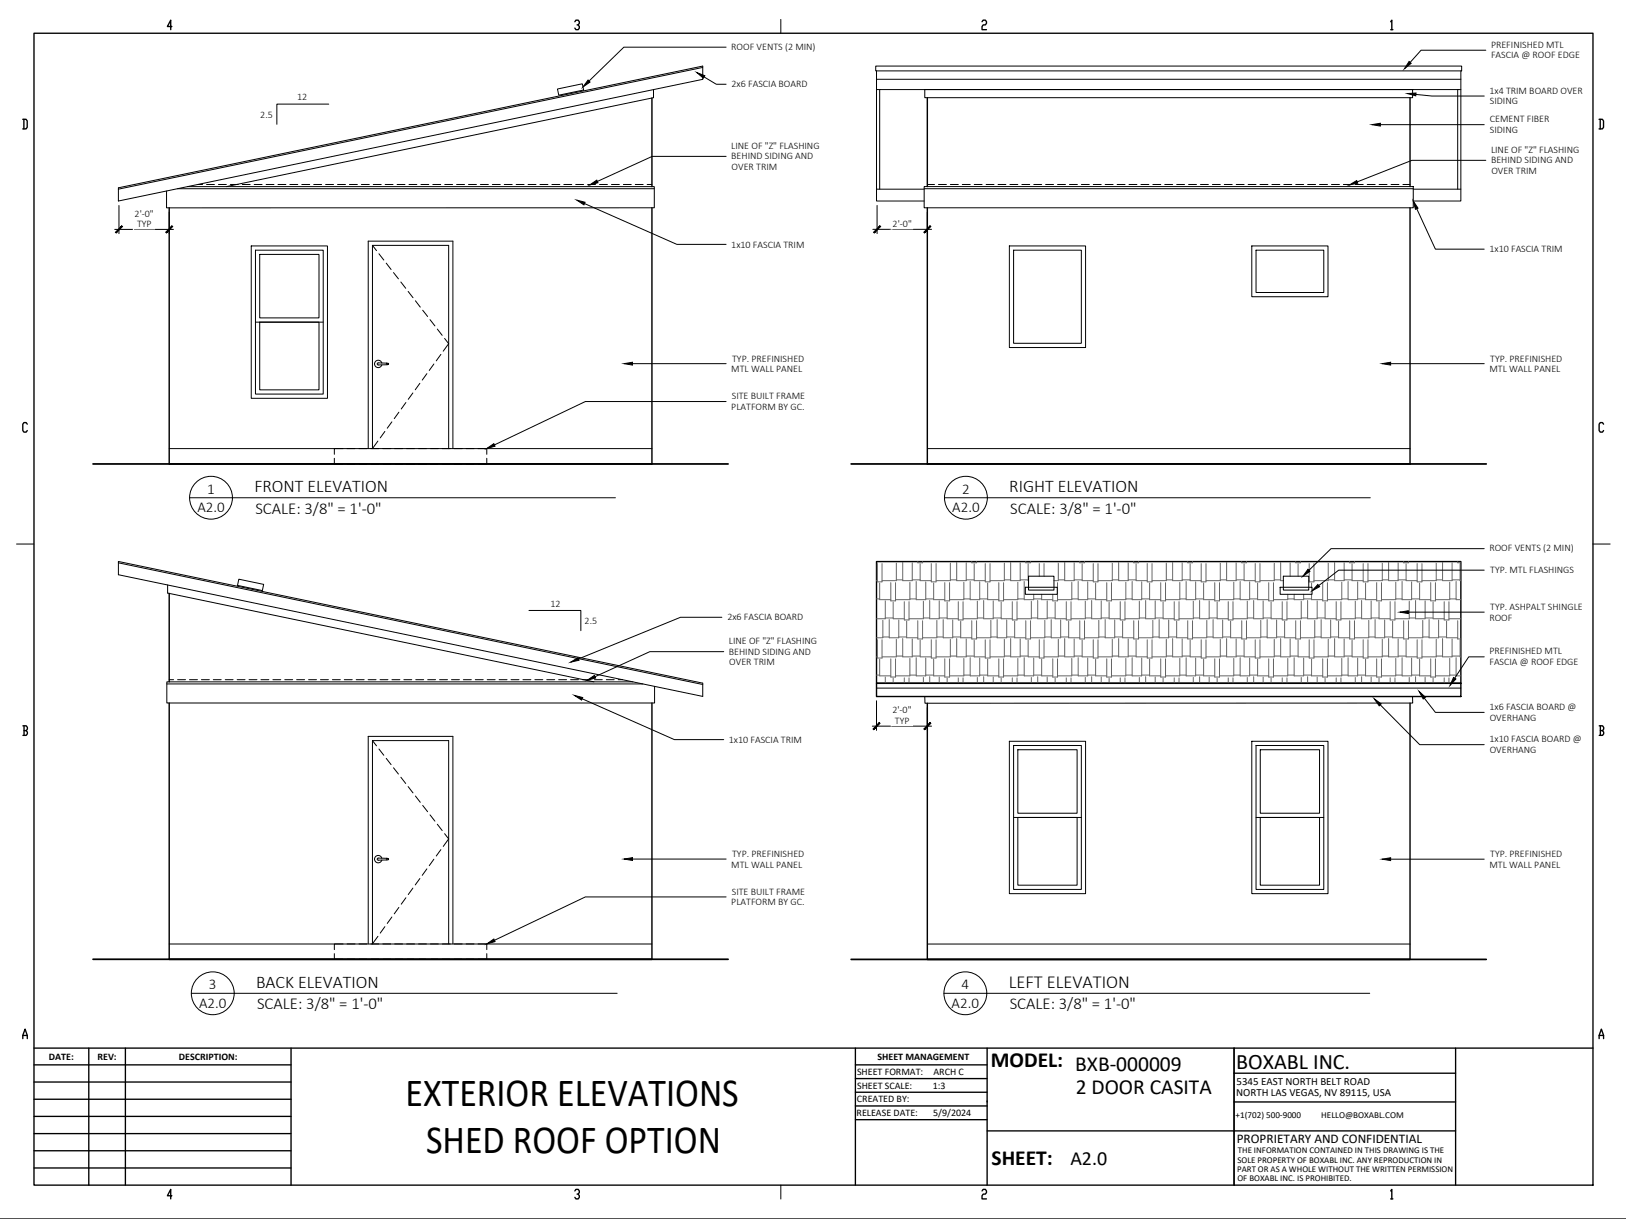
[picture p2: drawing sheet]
<svg xmlns="http://www.w3.org/2000/svg" width="610mm" height="457mm" viewBox="0 0 610 457" stroke-linecap="round" stroke-linejoin="round" font-family="sans-serif">
<!-- layer: XHEVY -->
<path d="M34.9 174h238.1M319.1 174h238.1M34.9 359.8h238.1M319.1 359.8h238.1" fill="none" stroke="#000" stroke-width=".66"/>
<!-- layer: MEDM -->
<g fill="none" stroke="#000" stroke-width=".37">
<path d="M245 33.6v3l-160.1 33.4M263.5 25.3l-219.1 45.7M328.3 24.8h219.7v1.8h-219.7zM328.6 29.7h219.1M346.7 33.6h182.9v3h-182.9zM44.4 70.4l219.1-45.6v5l-219.1 45.6zM70.3 70h175v7.9l-182.9 .1v-6.4M346.5 70h183.3v7.9h-183.3zM94.2 92.2h28.6v57.2h-28.6zM95.8 93.8h25.4v54h-25.4zM97.4 95.4h22.2v23.8h-22.2zM378.4 92.2h28.6v38.1h-28.6z"/>
<path d="M380 93.8h25.4v35h-25.4zM469.3 92.2h28.6v19.1h-28.6zM470.9 93.8h25.4v15.9h-25.4zM95.8 120.8h25.4M97.4 120.8h22.2v25.4h-22.2zM63.4 168.3h181M125.3 171.9v2.1h3.3M128.6 168.3h-3.3v2.1M130.1 174h3M134.6 174h3M138 168.3v-77.9h31.8v77.9M139 174h3"/>
<path d="M139.6 168.3v-76.3h28.6v76.3M143.5 174h3M148 174h2.9M152.4 174h3M156.9 174h3M161.4 174h2.9M165.8 174h3M170.3 174h3M174.8 174h2.9M182.5 171.9v2.1h-3.3M182.5 168.3v2.1M347.7 168.3h180.9"/>
<path d="M44.4 210.6l219.1 45.6v5l-219.1-45.6zM44.4 211.1l219.1 45.6M62.8 219.4v3l159.9 33.3M385.6 216.1h9.5v5.2h-9.5zM481.1 216.1h9.6v5.2h-9.6zM384.4 220.3h12v2.6h-12zM479.9 220.3h12v2.6h-12zM237.3 255.7h-174.8v8h182.9v-6.3M328.6 258.1h219.1M328.6 256.3h219.1M346.7 261.2h182.9v2.5l-182.8 .1zM378.4 278h28.6v57.2h-28.6z"/>
<path d="M380 279.6h25.4v54h-25.4zM469.3 278h28.6v57.2h-28.6zM470.9 279.6h25.4v54h-25.4zM381.6 281.2h22.2v23.8h-22.2zM472.5 281.2h22.2v23.8h-22.2zM380 306.6h25.4M381.6 306.6h22.2v25.4h-22.2zM470.9 306.6h25.4M472.5 306.6h22.2v25.4h-22.2zM63.4 354.1h181M125.3 357.7v2.1h3.3M128.6 354.1h-3.3v2.1"/>
<path d="M130.1 359.8h3M134.6 359.8h3M138 354v-77.8h31.8v77.8M139 359.8h3M139.6 354v-76.2h28.6v76.2M143.5 359.8h3M148 359.8h2.9M152.4 359.8h3M156.9 359.8h3M161.4 359.8h2.9M165.8 359.8h3M170.3 359.8h3"/>
<path d="M174.8 359.8h2.9M182.5 357.7v2.1h-3.3M182.5 354.1v2.1M347.7 354.1h180.9"/>
</g>
<!-- layer: HEVY -->
<g fill="none" stroke="#000" stroke-width=".53">
<path d="M244.4 36.8v33.2M347.7 36.6v33.4M528.6 36.6v33.4M63.4 77.9v96.1M244.4 77.9v96.1M347.7 77.9v96.1M528.6 77.9v96.1M328.6 210.6h219.1v45.7h-219.1zM63.4 222.6v33.1M328.6 256.3h219.1v4.9h-219.1zM63.4 263.7v96.1M244.4 263.7v96.1"/>
<path d="M347.7 263.8v96M528.6 263.7v96.1"/>
</g>
<!-- layer: LITE -->
<g fill="none" stroke="#000" stroke-width=".37">
<path d="M209 33.4l9.3-2 .5 2.4-9.3 1.9zM328.6 26.6v48.8h17.9M328.6 33.6h219.1M329.8 33.6v37.4M546.5 33.6v37.4M547.7 26.6v48.8h-17.9M66.5 70.8h178.8M74.1 69.2h1.8M77.4 69.2h3M81.9 69.2h3M86.4 69.2h2.9M90.8 69.2h3"/>
<path d="M95.3 69.2h3M99.8 69.2h2.9M104.2 69.2h3M108.7 69.2h3M113.1 69.2h3M117.6 69.2h3M122.1 69.2h3M126.5 69.2h3M131 69.2h3M135.5 69.2h3M139.9 69.2h3M144.4 69.2h3"/>
<path d="M148.9 69.2h2.9M153.3 69.2h3M157.8 69.2h3M162.3 69.2h2.9M166.7 69.2h3M171.2 69.2h3M175.6 69.2h3M180.1 69.2h3M184.6 69.2h3M189 69.2h3M193.5 69.2h3M198 69.2h3"/>
<path d="M202.4 69.2h3M206.9 69.2h3M211.4 69.2h3M215.8 69.2h3M220.3 69.2h3M224.8 69.2h2.9M229.2 69.2h3M233.7 69.2h3M238.2 69.2h2.9M242.6 69.2h1.8M328.6 71h17.9M346.5 70.8h183.3"/>
<path d="M347.7 69.2h2.7M351.8 69.2h3M356.3 69.2h3M360.8 69.2h2.9M365.2 69.2h3M369.7 69.2h3M374.2 69.2h2.9M378.6 69.2h3M383.1 69.2h3M387.6 69.2h2.9M392 69.2h3M396.5 69.2h3"/>
<path d="M400.9 69.2h3M405.4 69.2h3M409.9 69.2h3M414.3 69.2h3M418.8 69.2h3M423.3 69.2h3M427.7 69.2h3M432.2 69.2h3M436.7 69.2h3M441.1 69.2h3M445.6 69.2h3M450.1 69.2h2.9"/>
<path d="M454.5 69.2h3M459 69.2h3M463.5 69.2h2.9M467.9 69.2h3M472.4 69.2h3M476.8 69.2h3M481.3 69.2h3M485.8 69.2h3M490.2 69.2h3M494.7 69.2h3M499.2 69.2h3M503.6 69.2h3"/>
<path d="M508.1 69.2h3M512.6 69.2h3M517 69.2h3M521.5 69.2h3M526 69.2h2.6M529.8 71h17.9M139.6 92l1.6 2M142.1 95.2l1.8 2.3M144.8 98.7l1.8 2.4M147.5 102.2l1.9 2.4M150.3 105.8l1.8 2.3M153 109.3l1.8 2.4"/>
<path d="M155.7 112.8l1.9 2.4M158.5 116.4l1.8 2.3M161.2 119.9l1.8 2.3M143.1 136.1a1.39 1.39 0 0 0-2.1-.7 1.39 1.39 0 0 0 0 2.2 1.39 1.39 0 0 0 2.1-.7M145 136.2l.7 .1v.4l-.7 .1zM145 136.2l-3.2-.1-.4 .4 .4 .4 3.2-.1M162.7 136.5l-1.8 2.4M164 123.4l1.8 2.4M165.3 132.9l-1.7 2.4M166.7 126.9l1.5 2-2 2.8M146.9 158.2l-1.7 2.4M149.5 154.6l-1.7 2.4"/>
<path d="M152.2 151l-1.8 2.4M154.8 147.4l-1.7 2.4M157.4 143.8l-1.7 2.4M160 140.1l-1.7 2.5M141.7 165.4l-2.1 2.9M144.3 161.8l-1.7 2.4M89.5 217.2l9.3 2-.4 2.3-9.4-1.9zM62.5 256.5h178.5M63.4 254.9h1.7M66.6 254.9h3M71 254.9h3M75.5 254.9h3"/>
<path d="M80 254.9h2.9M84.4 254.9h3M88.9 254.9h3M93.4 254.9h2.9M97.8 254.9h3M102.3 254.9h3M106.7 254.9h3M111.2 254.9h3M115.7 254.9h3M120.1 254.9h3M124.6 254.9h3M129.1 254.9h3"/>
<path d="M133.5 254.9h3M138 254.9h3M142.5 254.9h3M146.9 254.9h3M151.4 254.9h3M155.9 254.9h2.9M160.3 254.9h3M164.8 254.9h3M169.3 254.9h2.9M173.7 254.9h3M178.2 254.9h3M182.6 254.9h3"/>
<path d="M187.1 254.9h3M191.6 254.9h3M196 254.9h3M200.5 254.9h3M205 254.9h3M209.4 254.9h3M213.9 254.9h3M218.4 254.9h2.9M222.8 254.9h3M227.3 254.9h3M231.8 254.9h1.6M139.6 277.8l1.6 1.9"/>
<path d="M142.1 280.9l1.8 2.4M144.8 284.4l1.8 2.4M147.5 288l1.9 2.3M150.3 291.5l1.8 2.4M153 295l1.8 2.4M155.7 298.6l1.9 2.3M158.5 302.1l1.8 2.3M161.2 305.6l1.8 2.4M164 309.1l1.8 2.4M165.3 318.7l-1.7 2.4M166.7 312.7l1.5 1.9-2 2.9M143.1 321.9a1.39 1.39 0 0 0-2.1-.8 1.39 1.39 0 0 0 0 2.3 1.39 1.39 0 0 0 2.1-.8"/>
<path d="M145 321.9l.7 .1v.4l-.7 .1zM145 321.9l-3.2-.1-.4 .4 .4 .4 3.2-.1M152.2 336.7l-1.8 2.4M154.8 333.1l-1.7 2.4M157.4 329.5l-1.7 2.4M160 325.9l-1.7 2.4M162.7 322.3l-1.8 2.4M141.7 351.2l-2.1 2.8M144.3 347.6l-1.7 2.4M146.9 343.9l-1.7 2.5M149.5 340.3l-1.7 2.5"/>
</g>
<!-- layer: XLITE -->
<g fill="none" stroke="#666" stroke-width=".37">
<path d="M328.6 217.8h.3M328.9 211.4v6.8h1.8v-6.8M329.8 218.7v6.2h4.2M334 218.5v6.9h1.7v-6.9M336 211.2v6.6h-5.3M336 217.5h2.4M338.4 210.9v6.9h3.6v-6.7M341.1 218.4v6.5h-5.4M342 217.5h3M343.5 218.1v6.8h3.6v-6.7M344.1 210.6v.5h1.8v-.5M345 211.5v6.3h4.1"/>
<path d="M349.1 211.4v6.8h1.8v-6.8M350 218.7v6.2h4.2M354.2 218.5v6.9h1.8v-6.9M356.3 211.2v6.6h-5.4M356.3 217.5h2.4M358.7 210.9v6.9h3.5v-6.7M361.4 218.4v6.5h-5.4M362.2 217.5h3M363.7 218.1v6.8h3.6v-6.7M364.3 210.6v.5h1.8v-.5M365.2 211.5v6.3h4.2M369.4 211.4v6.8h1.8v-6.8"/>
<path d="M370.3 218.7v6.2h4.2M374.5 218.5v6.9h1.7v-6.9M376.5 211.2v6.6h-5.3M376.5 217.5h2.4M378.9 210.9v6.9h3.6v-6.7M381.6 218.4v6.5h-5.4M382.5 217.5h3M384 218.1v6.8h3.5v-2M384.6 210.6v.5h1.8v-.5M385.5 211.5l.1 6.3M389.6 211.4v4.7M391.4 211.4v4.7"/>
<path d="M396.5 218.5v6.9h-1.8v-2.5M396.8 211.2v6.6h-1.7M396.8 217.5h2.4M399.2 210.9v6.9h3.5v-6.7M401.8 218.4v6.5h-5.3M402.7 217.5h3M404.2 218.1v6.8h3.6v-6.7M404.8 210.6v.5h1.8v-.5M405.7 211.5v6.3h4.2M409.9 211.4v6.8h1.7v-6.8M410.8 218.7v6.2h4.1M414.9 218.5v6.9h1.8v-6.9"/>
<path d="M417 211.2v6.6h-5.4M417 217.5h2.4M419.4 210.9v6.9h3.6v-6.7M422.1 218.4v6.5h-5.4M423 217.5h2.9M424.5 218.1v6.8h3.5v-6.7M425 210.6v.5h1.8v-.5M425.9 211.5v6.3h4.2M430.1 211.4v6.8h1.8v-6.8M431 218.7v6.2h4.2M435.2 218.5v6.9h1.8v-6.9M437.3 211.2v6.6h-5.4"/>
<path d="M437.3 217.5h2.3M439.6 210.9v6.9h3.6v-6.7M442.3 218.4v6.5h-5.3M443.2 217.5h3M444.7 218.1v6.8h3.6v-6.7M445.3 210.6v.5h1.8v-.5M446.2 211.5v6.3h4.1M450.3 211.4v6.8h1.8v-6.8M451.3 218.7v6.2h4.1M455.4 218.5v6.9h1.8v-6.9M457.5 211.2v6.6h-5.4M457.5 217.5h2.4"/>
<path d="M459.9 210.9v6.9h3.5v-6.7M462.6 218.4v6.5h-5.4M463.4 217.5h3M464.9 218.1v6.8h3.6v-6.7M465.5 210.6v.5h1.8v-.5M466.4 211.5v6.3h4.2M470.6 211.4v6.8h1.8v-6.8M471.5 218.7v6.2h4.2M475.7 218.5v6.9h1.7v-6.9M477.7 211.2v6.6h-5.3M477.7 217.5h2.4M480.1 210.9v6.9h1"/>
<path d="M483.7 211.1v5M485.8 210.6v.5h1.8v-.5M486.7 211.5v4.6M490.7 217.8h.1M490.8 211.4v6.8h1.8v-6.8M491.7 218.7v1.6M495.9 218.5v6.9h1.8v-6.9M498 211.2v6.6h-5.4M498 217.5h2.4M500.4 210.9v6.9h3.5v-6.7M503 218.4v6.5h-5.3M503.9 217.5h3"/>
<path d="M505.4 218.1v6.8h3.6v-6.7M506 210.6v.5h1.8v-.5M506.9 211.5v6.3h4.2M511.1 211.4v6.8h1.8v-6.8M512 218.7v6.2h4.1M516.1 218.5v6.9h1.8v-6.9M518.2 211.2v6.6h-5.3M518.2 217.5h2.4M520.6 210.9v6.9h3.6v-6.7M523.3 218.4v6.5h-5.4M524.2 217.5h3M525.7 218.1v6.8h3.5v-6.7"/>
<path d="M526.2 210.6v.5h1.8v-.5M527.2 211.5v6.3h4.1M531.3 211.4v6.8h1.8v-6.8M532.2 218.7v6.2h4.2M536.4 218.5v6.9h1.8v-6.9M538.5 211.2v6.6h-5.4M538.5 217.5h2.3M540.8 210.9v6.9h3.6v-6.7M543.5 218.4v6.5h-5.3M544.4 217.5h3M545.9 218.1v6.8h1.8M546.5 210.6v.5h1.2"/>
<path d="M547.4 211.5v6.3h.3M328.6 224.6h1.2M328.9 239.9v6.9h1.8v-6.9M331 232.7v6.5h-2.4M331 238.9h2.4M331.9 225.4v6.7h-3.3M331.9 231.8h3M333.4 232.4v6.8h3.6v-6.7M334.9 225.8v6.3h4.1M336 239.8v6.6h-5.3M337 238.9h2.9M338.4 239.5v6.9h3.6v-6.8"/>
<path d="M339 225.7v6.8h1.8v-6.8M339.9 233v6.2h4.2M341.1 224.6h2.4M344.1 232.8v6.8h1.8v-6.8M346.2 225.5v6.6h-5.4M346.2 231.8h2.4M347.1 224.6h2.9M348.6 225.2v6.9h3.5v-6.7M349.1 239.9v6.9h1.8v-6.9M351.2 232.7v6.5h-5.3M351.2 238.9h2.4M352.1 231.8h3"/>
<path d="M353.6 232.4v6.8h3.6v-6.7M355.1 225.8v6.3h4.2M356.3 239.8v6.6h-5.4M357.2 238.9h3M358.7 239.5v6.9h3.5v-6.8M359.3 225.7v6.8h1.8v-6.8M360.2 233v6.2h4.1M361.4 224.6h2.3M364.3 232.8v6.8h1.8v-6.8M366.4 225.5v6.6h-5.3M366.4 231.8h2.4M367.3 224.6h3"/>
<path d="M368.8 225.2v6.9h3.6v-6.7M369.4 239.9v6.9h1.8v-6.9M371.5 232.7v6.5h-5.4M371.5 238.9h2.3M372.4 231.8h2.9M373.8 232.4v6.8h3.6v-6.7M375.3 225.8v6.3h4.2M376.5 239.8v6.6h-5.3M377.4 238.9h3M378.9 239.5v6.9h3.6v-6.8M379.5 225.7v6.8h1.8v-6.8M380.4 233v6.2h4.2"/>
<path d="M381.6 224.6h2.4M384.6 232.8v6.8h1.8v-6.8M386.7 225.5v6.6h-5.4M386.7 231.8h2.3M387.5 224.6h3M389 225.2v6.9h3.6v-6.7M389.6 239.9v6.9h1.8v-6.9M390.5 222.9v2h4.2M391.7 232.7v6.5h-5.3M391.7 238.9h2.4M392.6 231.8h3M394.1 232.4v6.8h3.6v-6.7"/>
<path d="M395.6 225.8v6.3h4.2M396.8 239.8v6.6h-5.4M397.7 238.9h2.9M399.2 239.5v6.9h3.5v-6.8M399.8 225.7v6.8h1.7v-6.8M400.6 233v6.2h4.2M401.8 224.6h2.4M404.8 232.8v6.8h1.8v-6.8M406.9 225.5v6.6h-5.4M406.9 231.8h2.4M407.8 224.6h3M409.3 225.2v6.9h3.6v-6.7"/>
<path d="M409.9 239.9v6.9h1.7v-6.9M411.9 232.7v6.5h-5.3M411.9 238.9h2.4M412.9 231.8h2.9M414.3 232.4v6.8h3.6v-6.7M415.8 225.8v6.3h4.2M417 239.8v6.6h-5.4M417.9 238.9h3M419.4 239.5v6.9h3.6v-6.8M420 225.7v6.8h1.8v-6.8M420.9 233v6.2h4.1M422.1 224.6h2.4"/>
<path d="M425 232.8v6.8h1.8v-6.8M427.1 225.5v6.6h-5.3M427.1 231.8h2.4M428 224.6h3M429.5 225.2v6.9h3.6v-6.7M430.1 239.9v6.9h1.8v-6.9M432.2 232.7v6.5h-5.4M432.2 238.9h2.4M433.1 231.8h3M434.6 232.4v6.8h3.6v-6.7M436.1 225.8v6.3h4.1M437.3 239.8v6.6h-5.4"/>
<path d="M438.2 238.9h2.9M439.6 239.5v6.9h3.6v-6.8M440.2 225.7v6.8h1.8v-6.8M441.1 233v6.2h4.2M442.3 224.6h2.4M445.3 232.8v6.8h1.8v-6.8M447.4 225.5v6.6h-5.4M447.4 231.8h2.3M448.3 224.6h3M449.7 225.2v6.9h3.6v-6.7M450.3 239.9v6.9h1.8v-6.9M452.4 232.7v6.5h-5.3"/>
<path d="M452.4 238.9h2.4M453.3 231.8h3M454.8 232.4v6.8h3.6v-6.7M456.3 225.8v6.3h4.2M457.5 239.8v6.6h-5.4M458.4 238.9h3M459.9 239.5v6.9h3.5v-6.8M460.5 225.7v6.8h1.8v-6.8M461.4 233v6.2h4.1M462.6 224.6h2.3M465.5 232.8v6.8h1.8v-6.8M467.6 225.5v6.6h-5.3"/>
<path d="M467.6 231.8h2.4M468.5 224.6h3M470 225.2v6.9h3.6v-6.7M470.6 239.9v6.9h1.8v-6.9M472.7 232.7v6.5h-5.4M472.7 238.9h2.4M473.6 231.8h2.9M475.1 232.4v6.8h3.5v-6.7M476.5 225.8v6.3h4.2M477.7 239.8v6.6h-5.3M478.6 238.9h3M480.1 239.5v6.9h3.6v-6.8"/>
<path d="M480.7 225.7v6.8h1.8v-6.8M481.6 233v6.2h4.2M482.8 222.9v2h-5.4M482.8 224.6h2.4M485.2 222.9v2h3.6v-2M485.8 232.8v6.8h1.8v-6.8M487.8 225.5v6.6h-5.3M487.8 231.8h2.4M488.8 224.6h2.9M490.2 225.2v6.9h3.6v-6.7M490.8 239.9v6.9h1.8v-6.9M491.7 222.9v2h4.2"/>
<path d="M492.9 232.7v6.5h-5.3M492.9 238.9h2.4M493.8 231.8h3M495.3 232.4v6.8h3.6v-6.7M496.8 225.8v6.3h4.2M498 239.8v6.6h-5.4M498.9 238.9h2.9M500.4 239.5v6.9h3.5v-6.8M501 225.7v6.8h1.7v-6.8M501.8 233v6.2h4.2M503 224.6h2.4M506 232.8v6.8h1.8v-6.8"/>
<path d="M508.1 225.5v6.6h-5.4M508.1 231.8h2.4M509 224.6h3M510.5 225.2v6.9h3.6v-6.7M511.1 239.9v6.9h1.8v-6.9M513.2 232.7v6.5h-5.4M513.2 238.9h2.3M514.1 231.8h2.9M515.5 232.4v6.8h3.6v-6.7M517 225.8v6.3h4.2M518.2 239.8v6.6h-5.3M519.1 238.9h3"/>
<path d="M520.6 239.5v6.9h3.6v-6.8M521.2 225.7v6.8h1.8v-6.8M522.1 233v6.2h4.1M523.3 224.6h2.4M526.2 232.8v6.8h1.8v-6.8M528.3 225.5v6.6h-5.3M528.3 231.8h2.4M529.2 224.6h3M530.7 225.2v6.9h3.6v-6.7M531.3 239.9v6.9h1.8v-6.9M533.4 232.7v6.5h-5.4M533.4 238.9h2.4"/>
<path d="M534.3 231.8h3M535.8 232.4v6.8h3.5v-6.7M537.3 225.8v6.3h4.1M538.5 239.8v6.6h-5.4M539.3 238.9h3M540.8 239.5v6.9h3.6v-6.8M541.4 225.7v6.8h1.8v-6.8M542.3 233v6.2h4.2M543.2 232.1h4.5M543.5 224.6h2.4M546.5 232.8v6.8h1.2M328.6 246.4h.3"/>
<path d="M328.6 253.2h1.2M329.8 247.2v6.3h4.2M331.9 253.9v2.4M334 247.1v6.8h1.7v-6.8M334.9 254.4v1.9M336 246.1h2.4M339 254.2v2.1M340.8 254.2v2.1M341.1 247v6.5h-5.4M341.1 253.2h2.4M342 246.1h3M343.5 246.7v6.8h3.6v-6.7"/>
<path d="M345 240.1v6.3h4.1M346.2 254.1v2.2M347.1 253.2h2.9M348.6 253.8v2.5M350 247.2v6.3h4.2M352.1 253.9v2.4M354.2 247.1v6.8h1.8v-6.8M355.1 254.4v1.9M356.3 246.1h2.4M359.3 254.2v2.1M361.1 254.2v2.1M361.4 247v6.5h-5.4"/>
<path d="M361.4 253.2h2.3M362.2 246.1h3M363.7 246.7v6.8h3.6v-6.7M365.2 240.1v6.3h4.2M366.4 254.1v2.2M367.3 253.2h3M368.8 253.8v2.5M370.3 247.2v6.3h4.2M372.4 253.9v2.4M374.5 247.1v6.8h1.7v-6.8M375.3 254.4v1.9M376.5 246.1h2.4"/>
<path d="M379.5 254.2v2.1M381.3 254.2v2.1M381.6 247v6.5h-5.4M381.6 253.2h2.4M382.5 246.1h3M384 246.7v6.8h3.5v-6.7M385.5 240.1v6.3h4.1M386.7 254.1v2.2M387.5 253.2h3M389 253.8v2.5M390.5 247.2v6.3h4.2M392.6 253.9v2.4"/>
<path d="M394.7 247.1v6.8h1.8v-6.8M395.6 254.4v1.9M396.8 246.1h2.4M399.8 254.2v2.1M401.5 254.2v2.1M401.8 247v6.5h-5.3M401.8 253.2h2.4M402.7 246.1h3M404.2 246.7v6.8h3.6v-6.7M405.7 240.1v6.3h4.2M406.9 254.1v2.2M407.8 253.2h3"/>
<path d="M409.3 253.8v2.5M410.8 247.2v6.3h4.1M412.9 253.9v2.4M414.9 247.1v6.8h1.8v-6.8M415.8 254.4v1.9M417 246.1h2.4M420 254.2v2.1M421.8 254.2v2.1M422.1 247v6.5h-5.4M422.1 253.2h2.4M423 246.1h2.9M424.5 246.7v6.8h3.5v-6.7"/>
<path d="M425.9 240.1v6.3h4.2M427.1 254.1v2.2M428 253.2h3M429.5 253.8v2.5M431 247.2v6.3h4.2M433.1 253.9v2.4M435.2 247.1v6.8h1.8v-6.8M436.1 254.4v1.9M437.3 246.1h2.3M440.2 254.2v2.1M442 254.2v2.1M442.3 247v6.5h-5.3"/>
<path d="M442.3 253.2h2.4M443.2 246.1h3M444.7 246.7v6.8h3.6v-6.7M446.2 240.1v6.3h4.1M447.4 254.1v2.2M448.3 253.2h3M449.7 253.8v2.5M451.3 247.2v6.3h4.1M453.3 253.9v2.4M455.4 247.1v6.8h1.8v-6.8M456.3 254.4v1.9M457.5 246.1h2.4"/>
<path d="M460.5 254.2v2.1M462.3 254.2v2.1M462.6 247v6.5h-5.4M462.6 253.2h2.3M463.4 246.1h3M464.9 246.7v6.8h3.6v-6.7M466.4 240.1v6.3h4.2M467.6 254.1v2.2M468.5 253.2h3M470 253.8v2.5M471.5 247.2v6.3h4.2M473.6 253.9v2.4"/>
<path d="M475.7 247.1v6.8h1.7v-6.8M476.5 254.4v1.9M477.7 246.1h2.4M480.7 254.2v2.1M482.5 254.2v2.1M482.8 247v6.5h-5.4M482.8 253.2h2.4M483.7 246.1h3M485.2 246.7v6.8h3.6v-6.7M486.7 240.1v6.3h4.1M487.8 254.1v2.2M488.8 253.2h2.9"/>
<path d="M490.2 253.8v2.5M491.7 247.2v6.3h4.2M493.8 253.9v2.4M495.9 247.1v6.8h1.8v-6.8M496.8 254.4v1.9M498 246.1h2.4M501 254.2v2.1M502.7 254.2v2.1M503 247v6.5h-5.3M503 253.2h2.4M503.9 246.1h3M505.4 246.7v6.8h3.6v-6.7"/>
<path d="M506.9 240.1v6.3h4.2M508.1 254.1v2.2M509 253.2h3M510.5 253.8v2.5M512 247.2v6.3h4.1M514.1 253.9v2.4M516.1 247.1v6.8h1.8v-6.8M517 254.4v1.9M518.2 246.1h2.4M521.2 254.2v2.1M523 254.2v2.1M523.3 247v6.5h-5.4"/>
<path d="M523.3 253.2h2.4M524.2 246.1h3M525.7 246.7v6.8h3.5v-6.7M527.2 240.1v6.3h4.1M528.3 254.1v2.2M529.2 253.2h3M530.7 253.8v2.5M532.2 247.2v6.3h4.2M534.3 253.9v2.4M536.4 247.1v6.8h1.8v-6.8M537.3 254.4v1.9M538.5 246.1h2.3"/>
<path d="M541.4 254.2v2.1M543.2 254.2v2.1M543.5 247v6.5h-5.3M543.5 253.2h2.4M544.4 246.1h3M545.9 246.7v6.8h1.8M547.4 240.1v6.3h.3"/>
</g>
<!-- layer: BXB-000009 Title|SLD-0 -->
<g fill="none" stroke="#000" stroke-width=".51">
<path d="M12.7 393.1h584.5M12.7 399.4h96.4M33.3 393.1v51.4M47 393.1v51.4M109.1 393.1v51.4M320.7 399.4h49.4M320.7 393.1v51.4M370.1 393.1v51.4M462.7 393.1v51.4M545.7 393.1v51.4M12.7 405.8h96.4M12.7 412.3h96.4"/>
<path d="M12.7 418.7h96.4M320.7 404.5h49.4M320.7 409.7h49.4M320.7 414.8h49.4M320.7 419.9h49.4M462.7 402.5h83M462.7 413.3h83M12.7 425.2h96.4M12.7 431.6h96.4M12.7 438.1h96.4M370.1 424.2h175.6"/>
</g>
<path d="M292.7 7.3v5.2M6.2 204h6.5M597.2 204h6.5M292.7 444.5v5.2" fill="none" stroke="#000" stroke-width=".37"/>
<!-- layer: 0 -->
<g fill="none" stroke="#000" stroke-width=".51">
<path d="M12.7 12.5h584.5v432h-584.5zM64.4 9.9h-1.6l1.2-2.3v3.5M215.5 8.1l.4-.5h.9l.4 .5v.6l-.4 .6h-.5M216.8 9.3l.4 .6v.6l-.4 .6h-.9l-.4-.6M368.2 8.1l.4-.5h.8l.4 .5v.6l-.4 .6h-.8l-.4 .6v1.2h1.6M521.4 8.1l.4-.5v3.5M521.4 11.1h.8M8.5 44.7h1.3l.4 .7v2.3l-.4 .6h-1.3M9 44.7v3.6M599.5 44.7h1.3l.4 .7v2.3l-.4 .6h-1.3M599.9 44.7v3.6M10.2 159.1l-.4-.6h-.8l-.4 .6v2.4l.4 .6h.8l.4-.6"/>
<path d="M601.2 159.1l-.4-.6h-.9l-.4 .6v2.4l.4 .6h.9l.4-.6M8.6 272.2h1.2l.5 .6v.6l-.5 .6M9 274h.8l.5 .6v.6l-.5 .6h-1.2M9 272.2v3.6M599.6 272.2h1.2l.4 .6v.6l-.4 .6M600 274h.8l.4 .6v.6l-.4 .6h-1.2M600 272.2v3.6M8.6 389.6v-1.3l.8-2.3 .8 2.3v1.3M8.6 388.3h1.6M599.5 389.6v-1.3l.9-2.3 .8 2.3v1.3M599.5 388.3h1.7M0 457.2h609.6"/>
<path d="M64.4 448.5h-1.6l1.2-2.4v3.6M215.5 446.7l.4-.6h.9l.4 .6v.6l-.4 .6h-.5M216.8 447.9l.4 .6v.6l-.4 .6h-.9l-.4-.6M368.2 446.7l.4-.6h.8l.4 .6v.6l-.4 .6h-.8l-.4 .6v1.2h1.6M521.4 446.7l.4-.6v3.6M521.4 449.7h.8"/>
</g>
<!-- layer: BXB-000009 Title|SLD-0 -->
<circle cx="370.1" cy="413.3" r=".25" fill="#000"/>
<!-- layer: SYMB -->
<g fill="none" stroke="#000" stroke-width=".37">
<path d="M71.1 186.7h159.6M354.1 186.7h159.6M71.7 372.6h159.7M353.9 372.6h159.6"/>
<circle cx="79.1" cy="186.7" r="8"/>
<circle cx="362.1" cy="186.7" r="8"/>
<circle cx="79.8" cy="372.5" r="8"/>
<circle cx="361.9" cy="372.5" r="8"/>
</g>
<!-- layer: A-TEXT -->
<path d="M123.3 39.1h-19.5v7.5M198.3 229h19.5v7.5" fill="none" stroke="#000" stroke-width=".37"/>
<!-- layer: DIMS -->
<path d="M44.6 77.1v10.5M63.4 79.5v8.1M328.8 77v10.6M347.7 79.5v8.1M43 86h22M327.2 86h22.1M327 272.4h22.3M328.6 262.8v11.1M347.7 265.3v8.6" fill="none" stroke="#000" stroke-width=".37"/>
<!-- layer: 0 -->
<g fill="#000" stroke="#000" stroke-width=".37">
<path d="M45.7 84.7l-2.2 2.7 2.4-2.4zM43.3 87.1l2.4-2.4-2.2 2.7z"/>
<path d="M64.5 84.7l-2.4 2.4 .3 .3zM64.5 84.7l.2 .3-2.3 2.4z"/>
<path d="M329.9 84.7l-2.1 2.7 2.4-2.4zM329.9 84.7l-2.1 2.7-.3-.3z"/>
<path d="M348.7 84.7l-2.3 2.4 .2 .3zM348.7 84.7l.3 .3-2.4 2.4z"/>
<path d="M329.7 271l-2.1 2.7 2.3-2.4zM327.3 273.4l2.4-2.4-2.1 2.7z"/>
<path d="M346.4 273.4l.2 .3 2.1-2.7zM348.7 271l.3 .3-2.4 2.4z"/>
</g>
<!-- layer: DIMS -->
<g fill="#fff" stroke="#fff" stroke-width=".37">
<path d="M334.2 264.6v7.6l7.9-7.6zM334.2 272.2l7.9-7.6v7.6z"/>
<path d="M334.3 82.2v3.6l7.9-3.6zM334.3 85.8l7.9-3.6v3.6z"/>
<path d="M50.1 78.3v7.6l7.9-7.6zM50.1 85.9l7.9-7.6v7.6z"/>
</g>
<!-- layer: A-TEXT FIELDS -->
<g fill="#000" stroke="#000" stroke-width=".37">
<path d="M220.5 30l.7 .8-2.6 1.8zM261.3 27.2l2.9 1.2-.5 .9zM528.3 23.1l.8 .6-2.5 2.1zM527.7 35.1l3.2-.2-.1 1zM514.3 46.8l3.2-.6v1.1zM216.2 75.1l3.2 .8-.5 .9zM221.1 69.4l2.6-1.8 .5 .9zM505.9 69.4l2.7-1.7 .4 1zM529.8 75.4l1.8 2.7-.9 .4zM234 136.4l3.1-.5v1zM518.2 136.4l3.2-.5v1zM182.5 168.2l2.6-1.8 .5 .9z"/>
<path d="M490.4 213.5l.7 .8-2.6 1.8zM494.1 219.2l.6 .8-2.8 1.6zM524.8 229.6l3.2-.5v1zM214 248.3l2.7-1.6 .4 .9zM220.2 255.1l2.6-1.8 .5 1zM544.9 254.1l.9 .6-2.2 2.3zM215.3 260.8l3.2 .8-.5 1zM515.2 262.1l2.6 1.9-.7 .7zM532 259.3l2.4 2.2-.8 .6zM234 322.2l3.1-.5v1zM518.2 322.2l3.2-.5v1.1zM182.5 354l2.6-1.8 .5 .9z"/>
</g>
<g fill="none" stroke="#000" stroke-width=".37">
<path d="M272.2 17.7h-38.3l-13.1 12.7M557 18.8h-24.2l-4.1 4.6M264 28.9l4.5 2.7h3.7M530.8 35.4l6.1 .6h19.6M272.2 58.7h-27.7l-20.6 9.4M517.5 46.8h39M219.1 76.3l34.6 15.4h18.5M531.2 78.3l6.9 15.2h18.4M557 60.1h-27.7l-20.5 8.1M237.1 136.4h35.1M521.4 136.4h35.1M272.2 150.6h-52.7l-34.1 16.3"/>
<path d="M556.5 205.8h-57.5l-8.3 8.1M556.5 213.8h-54.6l-7.5 5.8M270.6 231.5h-15.5l-38.2 15.6M528 229.6h28.5M271.3 244.4h-27.7l-20.5 9.4M556.5 246.4h-5.9l-5.2 8M218.2 262.1l34.7 15.3h18.4M517.5 264.4l14.8 14.9h24.2M534 261.8l4.1 5.4h18.4M237.1 322.2h35.1M272.2 336.4h-52.7l-34.1 16.3M521.4 322.2h35.1"/>
</g>
<g font-size="15">
<text x="152.1" y="414.7">EXTERIOR ELEVATIONS</text>
<text x="159.7" y="432.3">SHED ROOF OPTION</text>
</g>
<text font-size="8.3" x="463.4" y="400.9">BOXABL INC.</text>
<g font-size="8.1">
<text x="371.5" y="400">MODEL: BXB-000009</text>
<text x="403.3" y="410.4">2 DOOR CASITA</text>
<text x="371.7" y="436.8">SHEET:</text>
</g>
<text font-size="7.5" x="401.3" y="437.1">A2.0</text>
<text font-size="6.9" x="378.2" y="370.4">LEFT ELEVATION</text>
<g font-size="6.7">
<text x="95.4" y="184.6">FRONT ELEVATION</text>
<text x="378.4" y="184.6">RIGHT ELEVATION</text>
<text x="96" y="370.4">BACK ELEVATION</text>
</g>
<g font-size="6.3">
<text x="95.7" y="192.7">SCALE: 3/8&quot; = 1'-0&quot;</text>
<text x="378.8" y="192.7">SCALE: 3/8&quot; = 1'-0&quot;</text>
<text x="96.4" y="378.6">SCALE: 3/8&quot; = 1'-0&quot;</text>
<text x="378.5" y="378.6">SCALE: 3/8&quot; = 1'-0&quot;</text>
</g>
<g font-size="5.6">
<text x="77.7" y="185.2">1</text>
<text x="360.7" y="185.2">2</text>
<text x="74" y="192.1">A2.0</text>
<text x="357" y="192.1">A2.0</text>
<text x="78.3" y="371">3</text>
<text x="360.5" y="371">4</text>
<text x="74.7" y="378">A2.0</text>
<text x="356.8" y="378">A2.0</text>
</g>
<text font-size="5" x="463.7" y="428.9">PROPRIETARY AND CONFIDENTIAL</text>
<g font-size="4.1">
<text x="463.6" y="406.8">5345 EAST NORTH BELT ROAD</text>
<text x="463.5" y="411.2">NORTH LAS VEGAS, NV 89115, USA</text>
</g>
<g font-size="3.8">
<text x="559" y="17.8">PREFINISHED MTL</text>
<text x="274.2" y="18.6">ROOF VENTS (2 MIN)</text>
<text x="559" y="21.8">FASCIA @ ROOF EDGE</text>
<text x="274.3" y="32.8">2x6 FASCIA BOARD</text>
<text x="558.4" y="35.2">1x4 TRIM BOARD OVER</text>
<text x="111.4" y="37.6">12</text>
<text x="558.6" y="39.2">SIDING</text>
<text x="97.6" y="44.3">2.5</text>
<text x="558.5" y="45.9">CEMENT FIBER</text>
<text x="558.6" y="49.9">SIDING</text>
<text x="274.2" y="55.8">LINE OF &quot;Z&quot; FLASHING</text>
<text x="274.2" y="59.8">BEHIND SIDING AND</text>
<text x="559" y="57.3">LINE OF &quot;Z&quot; FLASHING</text>
<text x="274.3" y="63.8">OVER TRIM</text>
<text x="559" y="61.3">BEHIND SIDING AND</text>
<text x="559.1" y="65.3">OVER TRIM</text>
<text x="50.5" y="81.3">2'-0&quot;</text>
<text x="51.4" y="85.2">TYP</text>
<text x="334.7" y="85.2">2'-0&quot;</text>
<text x="274.2" y="92.8">1x10 FASCIA TRIM</text>
<text x="558.4" y="94.6">1x10 FASCIA TRIM</text>
<text x="274.5" y="135.6">TYP. PREFINISHED</text>
<text x="558.7" y="135.6">TYP. PREFINISHED</text>
<text x="274.2" y="139.6">MTL WALL PANEL</text>
<text x="558.4" y="139.6">MTL WALL PANEL</text>
<text x="274.4" y="149.8">SITE BUILT FRAME</text>
<text x="274.2" y="153.8">PLATFORM BY GC.</text>
<text x="558.4" y="206.7">ROOF VENTS (2 MIN)</text>
<text x="558.7" y="215">TYP. MTL FLASHINGS</text>
<text x="206.4" y="227.5">12</text>
<text x="272.7" y="232.7">2x6 FASCIA BOARD</text>
<text x="558.4" y="232.7">ROOF</text>
<text x="558.7" y="228.8">TYP. ASHPALT SHINGLE</text>
<text x="219.2" y="234.2">2.5</text>
<text x="273.3" y="241.6">LINE OF &quot;Z&quot; FLASHING</text>
<text x="273.3" y="245.6">BEHIND SIDING AND</text>
<text x="558.4" y="245.3">PREFINISHED MTL</text>
<text x="273.4" y="249.6">OVER TRIM</text>
<text x="558.4" y="249.3">FASCIA @ ROOF EDGE</text>
<text x="334.6" y="267.6">2'-0&quot;</text>
<text x="558.4" y="266.4">1x6 FASCIA BOARD @</text>
<text x="335.5" y="271.5">TYP</text>
<text x="558.5" y="270.4">OVERHANG</text>
<text x="273.3" y="278.6">1x10 FASCIA TRIM</text>
<text x="558.4" y="278.5">1x10 FASCIA BOARD @</text>
<text x="558.5" y="282.5">OVERHANG</text>
<text x="274.5" y="321.4">TYP. PREFINISHED</text>
<text x="558.7" y="321.4">TYP. PREFINISHED</text>
<text x="274.2" y="325.4">MTL WALL PANEL</text>
<text x="558.4" y="325.4">MTL WALL PANEL</text>
<text x="274.4" y="335.6">SITE BUILT FRAME</text>
<text x="274.2" y="339.6">PLATFORM BY GC.</text>
<text x="18.3" y="397.4">DATE:</text>
<text x="36.6" y="397.4">REV:</text>
<text x="67.1" y="397.4">DESCRIPTION:</text>
<text x="329" y="397.4">SHEET MANAGEMENT</text>
<text x="321.3" y="403.1">SHEET FORMAT:</text>
<text x="350" y="403.1">ARCH C</text>
<text x="321.3" y="413.4">CREATED BY:</text>
<text x="321.3" y="408.3">SHEET SCALE:</text>
<text x="349.7" y="408.3">1:3</text>
<text x="321.1" y="418.6">RELEASE DATE:</text>
<text x="349.8" y="418.5">5/9/2024</text>
</g>
<g font-size="3.4">
<text x="463.3" y="419.5">+1(702) 500-9000</text>
<text x="495.4" y="419.3">HELLO@BOXABL.COM</text>
</g>
<g font-size="3.3">
<text x="464" y="436">SOLE PROPERTY OF BOXABL INC. ANY REPRODUCTION IN</text>
<text x="464.1" y="432.5">THE INFORMATION CONTAINED IN THIS DRAWING IS THE</text>
<text x="463.8" y="439.5">PART OR AS A WHOLE WITHOUT THE WRITTEN PERMISSION</text>
<text x="463.9" y="443.1">OF BOXABL INC. IS PROHIBITED.</text>
</g>
</svg>
